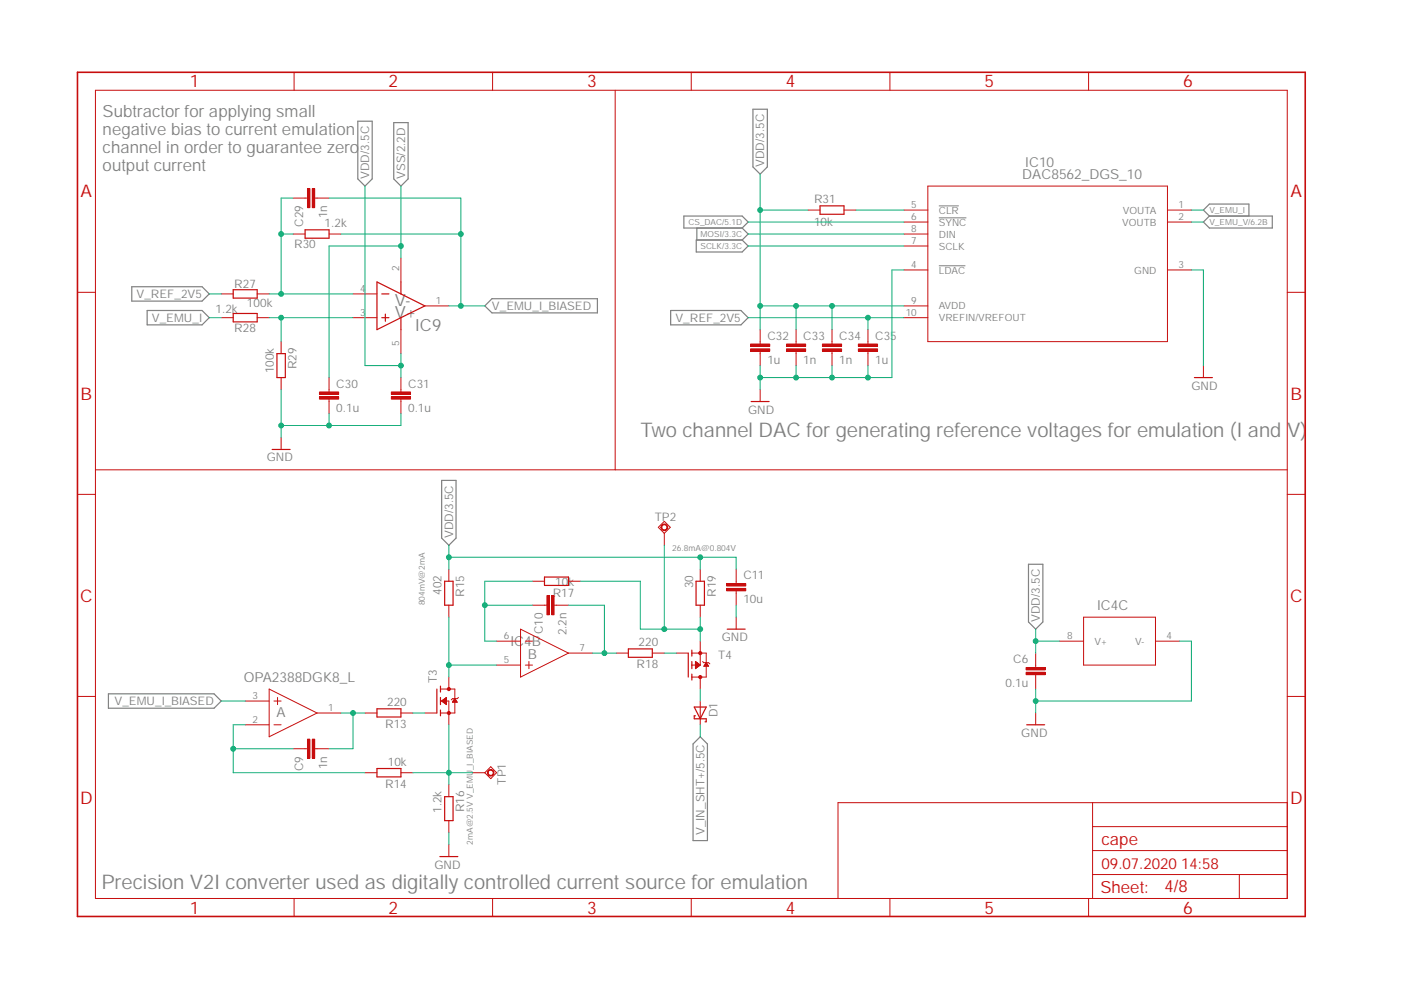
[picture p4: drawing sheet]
<svg xmlns="http://www.w3.org/2000/svg" width="297mm" height="210mm" viewBox="0 0 297 210" stroke-linecap="round" stroke-linejoin="round" font-family="sans-serif">
<path d="M15.9 15l265.2 179.9M281.1 15l-265.2 179.9" fill="none" stroke="#fff" stroke-width=".21"/>
<path d="M199.1 43.6h4.2M199.1 46.2h5.8M199.1 56.3h5.6" fill="none" stroke="#808080" stroke-width=".21"/>
<g fill="none" stroke="#808080" stroke-width=".25">
<path d="M75.9 25.7h3v12.2l-1.5 1.6-1.5-1.6zM83.5 26h3v11.9l-1.5 1.6-1.5-1.6zM159.6 23.2h3.1v12.2l-1.5 1.5-1.6-1.5zM145 45.8h12.4l1.2 1.3-1.2 1.2h-12.4zM147.6 50.9h9.8l1.2 1.3-1.2 1.2h-9.8zM147.7 48.3v2.6M157.4 48.3l1.2 1.3-1.2 1.3M255.1 47.1l1.3-1.3h13.3v2.5h-13.3zM256.4 45.8l-1.3-1.3 1.3-1.2h8.4v2.5M27.9 60.8h14.9l1.6 1.5-1.6 1.5h-14.9zM31.2 65.8h11.6l1.6 1.6-1.6 1.5h-11.6zM102.8 64.9l1.5-1.6h22.4v3h-22.4z"/>
<path d="M142.2 65.8h14.9l1.5 1.6-1.5 1.5h-14.9zM93.6 101.9h3.1v12.2l-1.5 1.5-1.6-1.5zM218.1 119.6h3v12.3l-1.5 1.5-1.5-1.5zM23 147.1h22.4l1.5 1.5-1.5 1.6h-22.4zM148.5 156.2l1.5 1.5v20.5h-3.1v-20.5z"/>
</g>
<path d="M130.4 19.1v80.5M20.2 99.6h252.7M85 82.6v.5M85 84.6v.5" fill="none" stroke="#c70d0d" stroke-width=".21"/>
<path d="M83 84.1h4v.5h-4z" fill-rule="evenodd" fill="#c70d0d"/>
<path d="M83 84.1h4v.5h-4z" fill="none" stroke="#c70d0d" stroke-width=".21"/>
<path d="M83 83.1h4v.5h-4z" fill-rule="evenodd" fill="#c70d0d"/>
<path d="M69.8 82.6v.5M69.8 84.6v.5M83 83.1h4v.5h-4zM85 80.1v2.5M85 85.1v2.6" fill="none" stroke="#c70d0d" stroke-width=".21"/>
<path d="M67.7 84.1h4.1v.5h-4.1z" fill-rule="evenodd" fill="#c70d0d"/>
<path d="M67.7 84.1h4.1v.5h-4.1z" fill="none" stroke="#c70d0d" stroke-width=".21"/>
<path d="M67.7 83.1h4.1v.5h-4.1z" fill-rule="evenodd" fill="#c70d0d"/>
<path d="M64.7 42h.5M66.7 42h.5M59.6 92.8v2.5M67.7 83.1h4.1v.5h-4.1zM69.8 80.1v2.5M69.8 85.1v2.6" fill="none" stroke="#c70d0d" stroke-width=".21"/>
<path d="M57.7 95.3h3.8" fill="none" stroke="#c70d0d" stroke-width=".25"/>
<path d="M66.2 40h.5v4h-.5z" fill-rule="evenodd" fill="#c70d0d"/>
<path d="M66.2 40h.5v4h-.5z" fill="none" stroke="#c70d0d" stroke-width=".21"/>
<path d="M65.2 40h.5v4h-.5z" fill-rule="evenodd" fill="#c70d0d"/>
<g fill="none" stroke="#c70d0d" stroke-width=".21">
<path d="M65.2 40h.5v4h-.5zM196.7 39.5h50.8v32.9h-50.8zM62.1 42h2.6M62.1 49.6h2.6M67.2 42h2.6M69.8 49.6h2.5M191.6 49.6h5.1M191.6 44.5h5.1M191.6 47.1h5.1M191.6 52.2h5.1M191.6 57.2h5.1M247.5 44.5h5.1"/>
<path d="M247.5 47.1h5.1M247.5 57.2h5.1M46.9 62.3h2.5M46.9 67.4h2.5M54.5 62.3h2.6M54.5 67.4h2.6M59.6 72.4v2.6M176.4 72.4v.5M176.4 74.5v.5M191.6 67.4h5.1M191.6 64.9h5.1M59.6 80.1v2.5"/>
</g>
<path d="M64.7 48.7h5.1v1.8h-5.1zM49.4 61.4h5.1v1.8h-5.1zM49.4 66.5h5.1v1.7h-5.1zM58.7 75h1.8v5.1h-1.8z" fill="none" stroke="#c70d0d" stroke-width=".25"/>
<path d="M174.4 74h4v.5h-4z" fill-rule="evenodd" fill="#c70d0d"/>
<path d="M174.4 74h4v.5h-4z" fill="none" stroke="#c70d0d" stroke-width=".21"/>
<path d="M174.4 72.9h4v.6h-4z" fill-rule="evenodd" fill="#c70d0d"/>
<path d="M168.8 72.4v.5M168.8 74.5v.5M174.4 72.9h4v.6h-4zM176.4 69.9v2.5M176.4 75v2.5" fill="none" stroke="#c70d0d" stroke-width=".21"/>
<path d="M166.8 74h4v.5h-4z" fill-rule="evenodd" fill="#c70d0d"/>
<path d="M166.8 74h4v.5h-4z" fill="none" stroke="#c70d0d" stroke-width=".21"/>
<path d="M166.8 72.9h4v.6h-4z" fill-rule="evenodd" fill="#c70d0d"/>
<path d="M161.2 72.4v.5M161.2 74.5v.5M166.8 72.9h4v.6h-4zM168.8 69.9v2.5M168.8 75v2.5" fill="none" stroke="#c70d0d" stroke-width=".21"/>
<path d="M159.1 74h4.1v.5h-4.1z" fill-rule="evenodd" fill="#c70d0d"/>
<path d="M159.1 74h4.1v.5h-4.1z" fill="none" stroke="#c70d0d" stroke-width=".21"/>
<path d="M159.1 72.9h4.1v.6h-4.1z" fill-rule="evenodd" fill="#c70d0d"/>
<path d="M159.1 72.9h4.1v.6h-4.1zM161.2 69.9v2.5M161.2 75v2.5M184 72.4v.5M184 74.5v.5M255.1 77.5v2.6M161.2 82.6v2.5" fill="none" stroke="#c70d0d" stroke-width=".21"/>
<path d="M159.3 85.1h3.8M253.2 80.1h3.8" fill="none" stroke="#c70d0d" stroke-width=".25"/>
<path d="M182 74h4.1v.5h-4.1z" fill-rule="evenodd" fill="#c70d0d"/>
<path d="M182 74h4.1v.5h-4.1z" fill="none" stroke="#c70d0d" stroke-width=".21"/>
<path d="M182 72.9h4.1v.6h-4.1z" fill-rule="evenodd" fill="#c70d0d"/>
<path d="M171.3 44.5h2.6M178.9 44.5h2.6M182 72.9h4.1v.6h-4.1zM184 69.9v2.5M184 75v2.5M146.7 138.5h3v5.1h-3M148.5 138.5v2.5h-1.8M149 140.3l.2 .2h1l.3 .3" fill="none" stroke="#c70d0d" stroke-width=".21"/>
<path d="M173.9 43.6h5v1.8h-5zM145.9 138.5v5.1M146.7 137.8v1.3M146.7 140.3v1.5M146.7 142.9v1.3" fill="none" stroke="#c70d0d" stroke-width=".25"/>
<circle cx="148.5" cy="138.5" r=".33" fill="#c70d0d"/>
<circle cx="148.5" cy="138.5" r=".33" fill="none" stroke="#c70d0d" stroke-width=".21"/>
<circle cx="148.5" cy="143.6" r=".33" fill="#c70d0d"/>
<g fill="none" stroke="#c70d0d" stroke-width=".21">
<path d="M105.3 135.9h5.1M110.4 133.4l10.1 5.1-10.1 5.1zM111.4 135.9h1.5M120.5 138.5h5.1M143.4 138.5h2.5M148.5 135.9v2.6M52 153.7h5.1M52 148.6h5.1M57.1 146.1l10.1 5.1-10.1 5zM58.1 153.7h1.5M58.1 148.6h1.5M58.8 147.9v1.5"/>
<path d="M67.2 151.2h5.1M93.4 146.1h3v5.1h-3M93.4 148.6h1.8v2.6M97.2 147.9l-.3 .2h-1l-.2 .3M105.3 141h5.1M111.4 141h1.5M112.1 140.3v1.5M147.4 141.3h.7M147.4 141.2h.8M147.4 141.1h.9M147.4 141h1.1M147.4 140.9h1"/>
<path d="M147.4 140.8h.9M147.4 140.8h.7M147.4 140.6h.6M147.4 140.6h.5M147.4 140.3l1.1 .7-1.1 .8zM147.4 141.7h.1M147.4 141.7h.2M147.4 141.5h.3M147.4 141.4h.5M147.4 141.4h.6M147.4 140.5h.4M147.4 140.4h.3"/>
<path d="M147.4 140.3h.1M148.5 143.6v2.5M149.3 141.2h.9M149.4 141.1h.8M149.4 141h.7M149.4 140.9h.6M149.5 140.8h.5M149.6 140.8h.3M149.6 140.6h.3M149.7 140.6h.1M149.7 140.5l.5 .8h-1z"/>
<circle cx="148.5" cy="143.6" r=".33"/>
</g>
<path d="M92.6 146.1v5.1M93.4 145.5v1.2M93.4 147.9v1.5M93.4 150.5v1.3" fill="none" stroke="#c70d0d" stroke-width=".25"/>
<circle cx="95.2" cy="151.2" r=".33" fill="#c70d0d"/>
<circle cx="95.2" cy="151.2" r=".33" fill="none" stroke="#c70d0d" stroke-width=".21"/>
<circle cx="95.2" cy="146.1" r=".33" fill="#c70d0d"/>
<g fill="none" stroke="#c70d0d" stroke-width=".21">
<path d="M64.7 158.8h.5M66.7 158.8h.5M77.4 151.2h2.5M85 151.2h2.5M90.1 151.2h2.5M93.6 148.6l1.1-.7v1.5zM93.7 148.6h1M93.8 148.7h.9M93.8 148.5h.9M93.9 148.8h.8M93.9 148.4h.8M94 148.9h.7"/>
<path d="M94.1 148.3h.6M94.1 149h.6M94.2 148.2h.5M94.3 148.1h.4M94.3 149.1h.4M94.4 149.2h.3M94.4 148h.3M94.5 149.3h.2M94.5 148h.2M94.6 149.4h.1M95.2 143.6v2.5M95.2 151.2v2.5"/>
<path d="M95.9 148.8h1M96 148.7h.8M96.1 148.6h.7M96.1 148.6h.6M96.2 148.5h.4M96.2 148.4h.4M96.3 148.3h.2M96.4 148.2h.1M96.4 148.1h.1M96.4 148.1l.5 .8h-1zM77.4 163.8h2.5M85 163.8h2.5"/>
<path d="M95.2 166.4v2.5M95.2 174v2.5M95.2 179.1v2.5"/>
<circle cx="95.2" cy="146.1" r=".33"/>
</g>
<path d="M79.9 150.3h5.1v1.7h-5.1zM79.9 162.9h5.1v1.8h-5.1zM94.3 168.9h1.8v5.1h-1.8zM93.3 181.6h3.8" fill="none" stroke="#c70d0d" stroke-width=".25"/>
<path d="M66.2 156.7h.5v4.1h-.5z" fill-rule="evenodd" fill="#c70d0d"/>
<path d="M66.2 156.7h.5v4.1h-.5z" fill="none" stroke="#c70d0d" stroke-width=".21"/>
<path d="M65.2 156.7h.5v4.1h-.5z" fill-rule="evenodd" fill="#c70d0d"/>
<path d="M95.2 120.7v2.5M95.2 128.3v2.6M115.4 128.3h.6M117.5 128.3h.5M62.1 158.8h2.6M65.2 156.7h.5v4.1h-.5zM67.2 158.8h2.6" fill="none" stroke="#c70d0d" stroke-width=".21"/>
<path d="M94.3 123.2h1.8v5.1h-1.8z" fill="none" stroke="#c70d0d" stroke-width=".25"/>
<path d="M117 126.3h.5v4h-.5z" fill-rule="evenodd" fill="#c70d0d"/>
<path d="M117 126.3h.5v4h-.5z" fill="none" stroke="#c70d0d" stroke-width=".21"/>
<path d="M116 126.3h.5v4h-.5z" fill-rule="evenodd" fill="#c70d0d"/>
<path d="M112.9 128.3h2.5M112.9 123.2h2.5M116 126.3h.5v4h-.5zM118 128.3h2.5M120.5 123.2h2.6M130.7 138.5h2.5M138.3 138.5h2.5M148.5 120.7v2.5M148.5 128.3v2.6M156.1 123.2v.5M156.1 125.3v.5" fill="none" stroke="#c70d0d" stroke-width=".21"/>
<path d="M115.4 122.3h5.1v1.8h-5.1zM133.2 137.6h5.1v1.8h-5.1zM147.6 123.2h1.8v5.1h-1.8z" fill="none" stroke="#c70d0d" stroke-width=".25"/>
<path d="M154.1 124.8h4v.5h-4z" fill-rule="evenodd" fill="#c70d0d"/>
<path d="M154.1 124.8h4v.5h-4z" fill="none" stroke="#c70d0d" stroke-width=".21"/>
<path d="M154.1 123.7h4v.6h-4z" fill-rule="evenodd" fill="#c70d0d"/>
<path d="M154.1 123.7h4v.6h-4zM156.1 120.7v2.5M156.1 125.8v2.5M156.1 130.9v2.5M102.8 163.8l1.3-1.2 1.2 1.2-1.2 1.3z" fill="none" stroke="#c70d0d" stroke-width=".21"/>
<path d="M154.2 133.4h3.8" fill="none" stroke="#c70d0d" stroke-width=".25"/>
<path d="M103.6 163.3a.71 .71 0 0 1 1.1 .3 .71 .71 0 0 1-.5 1 .71 .71 0 0 1-.9-.8h.2a.55 .55 0 0 1 .7-.5 .55 .55 0 0 1 .3 .8 .55 .55 0 0 1-1 0l-.2-.3z" fill-rule="evenodd" fill="#c70d0d"/>
<path d="M140.8 110.5l1.3 1.3-1.3 1.3-1.2-1.3zM100.2 163.8h2.6M103.6 163.3a.71 .71 0 0 1 1.1 .3 .71 .71 0 0 1-.5 1 .71 .71 0 0 1-.9-.8h.2a.55 .55 0 0 1 .7-.5 .55 .55 0 0 1 .3 .8 .55 .55 0 0 1-1 0l-.2-.3z" fill="none" stroke="#c70d0d" stroke-width=".21"/>
<path d="M140.5 111.2a.73 .73 0 0 1 1 .4 .73 .73 0 0 1-.5 .9 .73 .73 0 0 1-.9-.7h.2a.55 .55 0 0 1 .7-.6 .55 .55 0 0 1 .3 .9 .55 .55 0 0 1-.9 0l-.1-.3h-.2z" fill-rule="evenodd" fill="#c70d0d"/>
<path d="M140.5 111.2a.73 .73 0 0 1 1 .4 .73 .73 0 0 1-.5 .9 .73 .73 0 0 1-.9-.7h.2a.55 .55 0 0 1 .7-.6 .55 .55 0 0 1 .3 .9 .55 .55 0 0 1-.9 0l-.1-.3h-.2zM140.8 113.1v2.5M224.7 135.9h5M229.7 130.9h15.3v10.1h-15.3zM245 135.9h5.1M219.6 141v.5M219.6 143v.6" fill="none" stroke="#c70d0d" stroke-width=".21"/>
<path d="M217.6 142.5h4v.5h-4z" fill-rule="evenodd" fill="#c70d0d"/>
<path d="M217.6 142.5h4v.5h-4z" fill="none" stroke="#c70d0d" stroke-width=".21"/>
<path d="M217.6 141.5h4v.5h-4z" fill-rule="evenodd" fill="#c70d0d"/>
<g fill="none" stroke="#c70d0d" stroke-width=".21">
<path d="M20.2 19.1h252.7v171.4h-252.7zM62.4 15.3v3.8M104.4 15.3v3.8M146.6 15.3v3.8M188.7 15.3v3.8M230.8 15.3v3.8M85 54.7v5.1M16.4 62h3.8M74.8 62.3h5.1M74.8 67.4h5.1M85 69.9v5.1M90.1 64.9h5.1"/>
<path d="M272.9 62h3.8M16.4 104.8h3.8M272.9 104.8h3.8M219.6 138.5v2.5M16.4 147.7h3.8M148.5 148.6v5.1M217.6 141.5h4v.5h-4zM219.6 143.6v2.5M219.6 151.2v2.5M272.9 147.7h3.8M231.6 170.2v20.3M231.6 175.3h41.3"/>
<path d="M272.9 170.2h-95.2v20.3M62.4 190.5v3.8M104.4 190.5v3.8M146.6 190.5v3.8M188.7 190.5v3.8M230.8 190.5v3.8M231.6 185.4h41.3M231.6 180.3h41.3M262.8 185.4v5.1"/>
</g>
<path d="M79.9 59.8l10.2 5.1-10.2 5zM85 59.8v2.5M80.9 67.4h1.6M80.9 62.3h1.6M81.7 66.6v1.5M85 67.4v2.5M147.2 149.9h2.5l-1.2 2.5zM147.4 151.8h-.2v.6h2.5v.6h-.2M217.7 153.7h3.8" fill="none" stroke="#c70d0d" stroke-width=".25"/>
<path d="M16.4 15.3h260.3v179h-260.3z" fill="none" stroke="#c70d0d" stroke-width=".34"/>
<path d="M59.6 82.6v10.2" fill="none" stroke="#0dab75" stroke-width=".21"/>
<circle cx="59.6" cy="90.2" r=".51" fill="#0dab75"/>
<g fill="none" stroke="#0dab75" stroke-width=".21">
<path d="M69.8 87.7v2.5M85 87.7v2.5h-25.4"/>
<circle cx="59.6" cy="90.2" r=".51"/>
</g>
<circle cx="69.8" cy="90.2" r=".51" fill="#0dab75"/>
<g fill="none" stroke="#0dab75" stroke-width=".21">
<path d="M161.2 77.5v5.1M168.8 77.5v2.6h-7.6"/>
<circle cx="69.8" cy="90.2" r=".51"/>
</g>
<circle cx="161.2" cy="80.1" r=".51" fill="#0dab75"/>
<g fill="none" stroke="#0dab75" stroke-width=".21">
<path d="M176.4 77.5v2.6h-7.6"/>
<circle cx="161.2" cy="80.1" r=".51"/>
</g>
<circle cx="168.8" cy="80.1" r=".51" fill="#0dab75"/>
<g fill="none" stroke="#0dab75" stroke-width=".21">
<path d="M184 77.5v2.6h-7.6"/>
<circle cx="168.8" cy="80.1" r=".51"/>
</g>
<circle cx="176.4" cy="80.1" r=".51" fill="#0dab75"/>
<g fill="none" stroke="#0dab75" stroke-width=".21">
<path d="M191.6 57.2h-2.5v22.9h-5.1"/>
<circle cx="176.4" cy="80.1" r=".51"/>
</g>
<circle cx="184" cy="80.1" r=".51" fill="#0dab75"/>
<g fill="none" stroke="#0dab75" stroke-width=".21">
<path d="M252.6 57.2h2.5v20.3M156.1 128.3v2.6M252.6 135.9v12.7h-33M219.6 146.1v5.1M95.2 176.5v2.6"/>
<circle cx="184" cy="80.1" r=".51"/>
</g>
<circle cx="219.6" cy="148.6" r=".51" fill="#0dab75"/>
<g fill="none" stroke="#0dab75" stroke-width=".21">
<path d="M168.8 64.9v5M191.6 64.9h-30.4v5M250.1 135.9h2.5"/>
<circle cx="219.6" cy="148.6" r=".51"/>
</g>
<circle cx="168.8" cy="64.9" r=".51" fill="#0dab75"/>
<g fill="none" stroke="#0dab75" stroke-width=".21">
<path d="M176.4 64.9v5"/>
<circle cx="168.8" cy="64.9" r=".51"/>
</g>
<circle cx="176.4" cy="64.9" r=".51" fill="#0dab75"/>
<g fill="none" stroke="#0dab75" stroke-width=".21">
<path d="M161.2 44.5v20.4"/>
<circle cx="176.4" cy="64.9" r=".51"/>
</g>
<circle cx="161.2" cy="64.9" r=".51" fill="#0dab75"/>
<g fill="none" stroke="#0dab75" stroke-width=".21">
<path d="M161.2 36.9v7.6h10.1"/>
<circle cx="161.2" cy="64.9" r=".51"/>
</g>
<circle cx="161.2" cy="44.5" r=".51" fill="#0dab75"/>
<g fill="none" stroke="#0dab75" stroke-width=".21">
<path d="M77.4 39.5v38h7.6M85 75v5.1"/>
<circle cx="161.2" cy="44.5" r=".51"/>
</g>
<circle cx="85" cy="77.5" r=".51" fill="#0dab75"/>
<g fill="none" stroke="#0dab75" stroke-width=".21">
<path d="M95.2 115.6v5.1M95.2 118.2h53.3v2.5"/>
<circle cx="85" cy="77.5" r=".51"/>
</g>
<circle cx="95.2" cy="118.2" r=".51" fill="#0dab75"/>
<g fill="none" stroke="#0dab75" stroke-width=".21">
<path d="M148.5 118.2h7.6v2.5"/>
<circle cx="95.2" cy="118.2" r=".51"/>
</g>
<circle cx="148.5" cy="118.2" r=".51" fill="#0dab75"/>
<g fill="none" stroke="#0dab75" stroke-width=".21">
<path d="M219.6 133.4v5.1M219.6 135.9h5.1"/>
<circle cx="148.5" cy="118.2" r=".51"/>
</g>
<circle cx="219.6" cy="135.9" r=".51" fill="#0dab75"/>
<g fill="none" stroke="#0dab75" stroke-width=".21">
<path d="M85 39.5v15.2M85 52.2h-15.2v27.9"/>
<circle cx="219.6" cy="135.9" r=".51"/>
</g>
<circle cx="85" cy="52.2" r=".51" fill="#0dab75"/>
<g fill="none" stroke="#0dab75" stroke-width=".21">
<path d="M59.6 49.6h2.5M62.1 42h-2.5v20.3h-2.5"/>
<circle cx="85" cy="52.2" r=".51"/>
</g>
<circle cx="59.6" cy="49.6" r=".51" fill="#0dab75"/>
<g fill="none" stroke="#0dab75" stroke-width=".21">
<path d="M59.6 62.3h15.2"/>
<circle cx="59.6" cy="49.6" r=".51"/>
</g>
<circle cx="59.6" cy="62.3" r=".51" fill="#0dab75"/>
<g fill="none" stroke="#0dab75" stroke-width=".21">
<path d="M57.1 67.4h17.7M59.6 67.4v5"/>
<circle cx="59.6" cy="62.3" r=".51"/>
</g>
<circle cx="59.6" cy="67.4" r=".51" fill="#0dab75"/>
<g fill="none" stroke="#0dab75" stroke-width=".21">
<path d="M69.8 42h27.9v22.9M72.3 49.6h25.4"/>
<circle cx="59.6" cy="67.4" r=".51"/>
</g>
<circle cx="97.7" cy="49.6" r=".51" fill="#0dab75"/>
<g fill="none" stroke="#0dab75" stroke-width=".21">
<path d="M95.2 64.9h7.6"/>
<circle cx="97.7" cy="49.6" r=".51"/>
</g>
<circle cx="97.7" cy="64.9" r=".51" fill="#0dab75"/>
<g fill="none" stroke="#0dab75" stroke-width=".21">
<path d="M252.6 44.5h2.5M44.4 67.4h2.5M158.6 67.4h33M184 67.4v2.5M46.9 148.6h5.1"/>
<circle cx="97.7" cy="64.9" r=".51"/>
</g>
<circle cx="184" cy="67.4" r=".51" fill="#0dab75"/>
<g fill="none" stroke="#0dab75" stroke-width=".21">
<path d="M158.6 52.2h33M158.6 49.6h33M158.6 47.1h33M181.5 44.5h10.1M252.6 47.1h2.5M44.4 62.3h2.5M72.3 151.2h5.1M74.8 151.2v7.6h-5"/>
<circle cx="184" cy="67.4" r=".51"/>
</g>
<circle cx="74.8" cy="151.2" r=".51" fill="#0dab75"/>
<g fill="none" stroke="#0dab75" stroke-width=".21">
<path d="M49.4 158.8h12.7M52 153.7h-2.6v10.1h28"/>
<circle cx="74.8" cy="151.2" r=".51"/>
</g>
<circle cx="49.4" cy="158.8" r=".51" fill="#0dab75"/>
<g fill="none" stroke="#0dab75" stroke-width=".21">
<path d="M87.5 151.2h2.6M95.2 153.7v12.7M87.5 163.8h7.7"/>
<circle cx="49.4" cy="158.8" r=".51"/>
</g>
<circle cx="95.2" cy="163.8" r=".51" fill="#0dab75"/>
<g fill="none" stroke="#0dab75" stroke-width=".21">
<path d="M95.2 130.9v12.7M95.2 141h10.1M95.2 163.8h5"/>
<circle cx="95.2" cy="163.8" r=".51"/>
</g>
<circle cx="95.2" cy="141" r=".51" fill="#0dab75"/>
<g fill="none" stroke="#0dab75" stroke-width=".21">
<path d="M102.8 128.3h10.1M112.9 123.2h-10.1v12.7h2.5"/>
<circle cx="95.2" cy="141" r=".51"/>
</g>
<circle cx="102.8" cy="128.3" r=".51" fill="#0dab75"/>
<g fill="none" stroke="#0dab75" stroke-width=".21">
<path d="M120.5 128.3h7.6v10.2M125.6 138.5h5.1"/>
<circle cx="102.8" cy="128.3" r=".51"/>
</g>
<circle cx="128.1" cy="138.5" r=".51" fill="#0dab75"/>
<g fill="none" stroke="#0dab75" stroke-width=".21">
<path d="M135.8 123.2v10.2h12.7M140.8 138.5h2.6M148.5 130.9v5"/>
<circle cx="128.1" cy="138.5" r=".51"/>
</g>
<circle cx="148.5" cy="133.4" r=".51" fill="#0dab75"/>
<g fill="none" stroke="#0dab75" stroke-width=".21">
<path d="M140.8 115.6v17.8M123.1 123.2h12.7"/>
<circle cx="148.5" cy="133.4" r=".51"/>
</g>
<circle cx="140.8" cy="133.4" r=".51" fill="#0dab75"/>
<g fill="none" stroke="#0dab75" stroke-width=".21">
<path d="M148.5 146.1v2.5M148.5 153.7v2.5"/>
<circle cx="140.8" cy="133.4" r=".51"/>
</g>
<g font-size="4.3" fill="#808080">
<text x="135.8" y="92.8">Two channel DAC for generating reference voltages for emulation (I and V)</text>
<text x="21.5" y="188.5">Precision V2I converter used as digitally controlled currentsource for emulation</text>
</g>
<g font-size="3.7" fill="#c70d0d">
<text x="40.3" y="18.5">1</text>
<text x="82.4" y="18.5">2</text>
<text x="124.5" y="18.5">3</text>
<text x="166.6" y="18.5">4</text>
<text x="208.7" y="18.5">5</text>
<text x="250.8" y="18.5">6</text>
<text x="17.1" y="41.9">A</text>
<text x="273.6" y="41.9">A</text>
<text x="17.1" y="84.7">B</text>
<text x="273.6" y="84.7">B</text>
<text x="17" y="127.6">C</text>
<text x="273.5" y="127.6">C</text>
<text x="17" y="170.4">D</text>
<text x="273.5" y="170.4">D</text>
<text x="40.3" y="193.7">1</text>
<text x="82.4" y="193.7">2</text>
<text x="124.5" y="193.7">3</text>
<text x="166.6" y="193.7">4</text>
<text x="208.7" y="193.7">5</text>
<text x="250.8" y="193.7">6</text>
</g>
<g font-size="3.6" fill="#808080">
<text x="21.8" y="24.7">Subtractor for applying small</text>
<text x="21.8" y="28.5">negative bias to currentemulation</text>
<text x="21.8" y="32.3">channel in order to guarantee zero</text>
<text x="21.8" y="36.2">outputcurrent</text>
<text x="83.7" y="64.9">V-</text>
<text x="83.7" y="67.4">V+</text>
<text x="88.1" y="70.2">IC9</text>
</g>
<g font-size="3.6" fill="#c70d0d">
<text x="233.6" y="179.1">cape</text>
<text x="233.3" y="189.4">Sheet:</text>
<text x="246.9" y="189.2">4/8</text>
</g>
<text font-size="3.2" fill="#c70d0d" x="233.6" y="184.2">09.07.202014:58</text>
<g font-size="2.9" fill="#808080">
<text x="217.4" y="35.4">IC10</text>
<text x="216.7" y="37.9">DAC8562_DGS_10</text>
<text x="232.6" y="129.3">IC4C</text>
<text x="108.2" y="136.9">IC4B</text>
<text x="111.9" y="139.7">B</text>
<text x="51.7" y="144.6">OPA2388DGK8_L</text>
<text x="58.6" y="152">A</text>
</g>
<g font-size="2.5" fill="#808080">
<text x="162.1" y="35.4" transform="rotate(-90 162.1 35.4)">VDD/3.5C</text>
<text x="78.3" y="37.9" transform="rotate(-90 78.3 37.9)">VDD/3.5C</text>
<text x="85.9" y="37.9" transform="rotate(-90 85.9 37.9)">VSS/2.2D</text>
<text x="69.4" y="46.3" transform="rotate(-90 69.4 46.3)">1n</text>
<text x="172.6" y="47.8">10k</text>
<text x="172.6" y="43">R31</text>
<text x="62.4" y="52.6">R30</text>
<text x="64.3" y="48.1" transform="rotate(-90 64.3 48.1)">C29</text>
<text x="68.8" y="48.1">1.2k</text>
<text x="29" y="63.2">V_REF_2V5</text>
<text x="49.7" y="61">R27</text>
<text x="52.4" y="65.1">100k</text>
<text x="104.3" y="65.7">V_EMU_I_BIASED</text>
<text x="32.2" y="68.3">V_EMU_I</text>
<text x="45.7" y="66.4">1.2k</text>
<text x="49.7" y="70.4">R28</text>
<text x="143.2" y="68.3">V_REF_2V5</text>
<text x="162.7" y="77.1">1u</text>
<text x="162.7" y="72.1">C32</text>
<text x="170.3" y="77.1">1n</text>
<text x="170.3" y="72.1">C33</text>
<text x="177.9" y="77.1">1n</text>
<text x="177.9" y="72.1">C34</text>
<text x="185.5" y="72.1">C35</text>
<text x="185.5" y="77.1">1u</text>
<text x="58.1" y="79.2" transform="rotate(-90 58.1 79.2)">100k</text>
<text x="62.9" y="78.3" transform="rotate(-90 62.9 78.3)">R29</text>
<text x="71.3" y="82.2">C30</text>
<text x="86.5" y="82.2">C31</text>
<text x="252.6" y="82.6">GND</text>
<text x="71.3" y="87.3">0.1u</text>
<text x="86.5" y="87.3">0.1u</text>
<text x="158.6" y="87.7">GND</text>
<text x="56.6" y="97.8">GND</text>
<text x="138.8" y="110.4">TP2</text>
<text x="96.1" y="114.1" transform="rotate(-90 96.1 114.1)">VDD/3.5C</text>
<text x="117.7" y="124.2">10k</text>
<text x="146.9" y="124.8" transform="rotate(-90 146.9 124.8)">30</text>
<text x="157.6" y="122.9">C11</text>
<text x="93.6" y="126.2" transform="rotate(-90 93.6 126.2)">402</text>
<text x="98.4" y="126.6" transform="rotate(-90 98.4 126.6)">R15</text>
<text x="117.2" y="126.5">R17</text>
<text x="151.8" y="126.6" transform="rotate(-90 151.8 126.6)">R19</text>
<text x="157.6" y="127.9">10u</text>
<text x="220.5" y="131.9" transform="rotate(-90 220.5 131.9)">VDD/3.5C</text>
<text x="115.1" y="134.5" transform="rotate(-90 115.1 134.5)">C10</text>
<text x="120.1" y="134.7" transform="rotate(-90 120.1 134.7)">2.2n</text>
<text x="135.4" y="136.9">220</text>
<text x="153" y="135.9">GND</text>
<text x="135" y="141.7">R18</text>
<text x="152.3" y="139.7">T4</text>
<text x="214.8" y="140.6">C6</text>
<text x="24.3" y="149.5">V_EMU_I_BIASED</text>
<text x="82.1" y="149.6">220</text>
<text x="92.6" y="144.8" transform="rotate(-90 92.6 144.8)">T3</text>
<text x="213.2" y="145.7">0.1u</text>
<text x="81.7" y="154.4">R13</text>
<text x="152.1" y="152.1" transform="rotate(-90 152.1 152.1)">D1</text>
<text x="216.5" y="156.2">GND</text>
<text x="64.3" y="163.5" transform="rotate(-90 64.3 163.5)">C9</text>
<text x="69.4" y="163.1" transform="rotate(-90 69.4 163.1)">1n</text>
<text x="81.7" y="167.1">R14</text>
<text x="82.2" y="162.3">10k</text>
<text x="107.2" y="166.4" transform="rotate(-90 107.2 166.4)">TP1</text>
<text x="93.6" y="172.4" transform="rotate(-90 93.6 172.4)">1.2k</text>
<text x="98.4" y="172.3" transform="rotate(-90 98.4 172.3)">R16</text>
<text x="149.4" y="177" transform="rotate(-90 149.4 177)">V_IN_SHT+/5.5C</text>
<text x="92.1" y="184.2">GND</text>
</g>
<g font-size="2.1" fill="#808080">
<text x="193.2" y="44.2">5</text>
<text x="193.2" y="46.7">6</text>
<text x="199.1" y="45.3">CLR</text>
<text x="199.1" y="47.8">SYNC</text>
<text x="237.9" y="47.8">VOUTB</text>
<text x="238.1" y="45.3">VOUTA</text>
<text x="249.9" y="44.2">1</text>
<text x="249.9" y="46.7">2</text>
<text x="193.2" y="49.2">8</text>
<text x="193.2" y="51.8">7</text>
<text x="199.1" y="50.4">DIN</text>
<text x="199.1" y="52.9">SCLK</text>
<text x="84.6" y="57.4" transform="rotate(-90 84.6 57.4)">2</text>
<text x="193.2" y="56.9">4</text>
<text x="199.1" y="58">LDAC</text>
<text x="240.5" y="58">GND</text>
<text x="249.9" y="56.9">3</text>
<text x="76.4" y="61.9">4</text>
<text x="92.4" y="64.5">1</text>
<text x="193.2" y="64.5">9</text>
<text x="199.1" y="65.6">AVDD</text>
<text x="76.4" y="67">3</text>
<text x="192" y="67">10</text>
<text x="199.1" y="68.1">VREFIN/VREFOUT</text>
<text x="84.6" y="73.4" transform="rotate(-90 84.6 73.4)">5</text>
<text x="106.8" y="135.6">6</text>
<text x="226.2" y="135.6">8</text>
<text x="232.1" y="136.7">V+</text>
<text x="240.7" y="136.7">V-</text>
<text x="247.3" y="135.6">4</text>
<text x="106.8" y="140.6">5</text>
<text x="122.9" y="138.1">7</text>
<text x="53.6" y="148.3">3</text>
<text x="53.6" y="153.3">2</text>
<text x="69.6" y="150.8">1</text>
</g>
<g font-size="1.8" fill="#808080">
<text x="146" y="47.7">CS_DAC/5.1D</text>
<text x="256.4" y="45.2">V_EMU_I</text>
<text x="256.4" y="47.7">V_EMU_V/6.2B</text>
<text x="148.5" y="52.8">SCLK/3.3C</text>
<text x="148.5" y="50.2">MOSI/3.3C</text>
<text x="142.5" y="116.9">26.8mA@0.804V</text>
<text x="90.1" y="128.3" transform="rotate(-90 90.1 128.3)">804mV@2mA</text>
<text x="100.2" y="179.1" transform="rotate(-90 100.2 179.1)">2mA@2.5V V_EMU_I_BIASED</text>
</g>
</svg>
